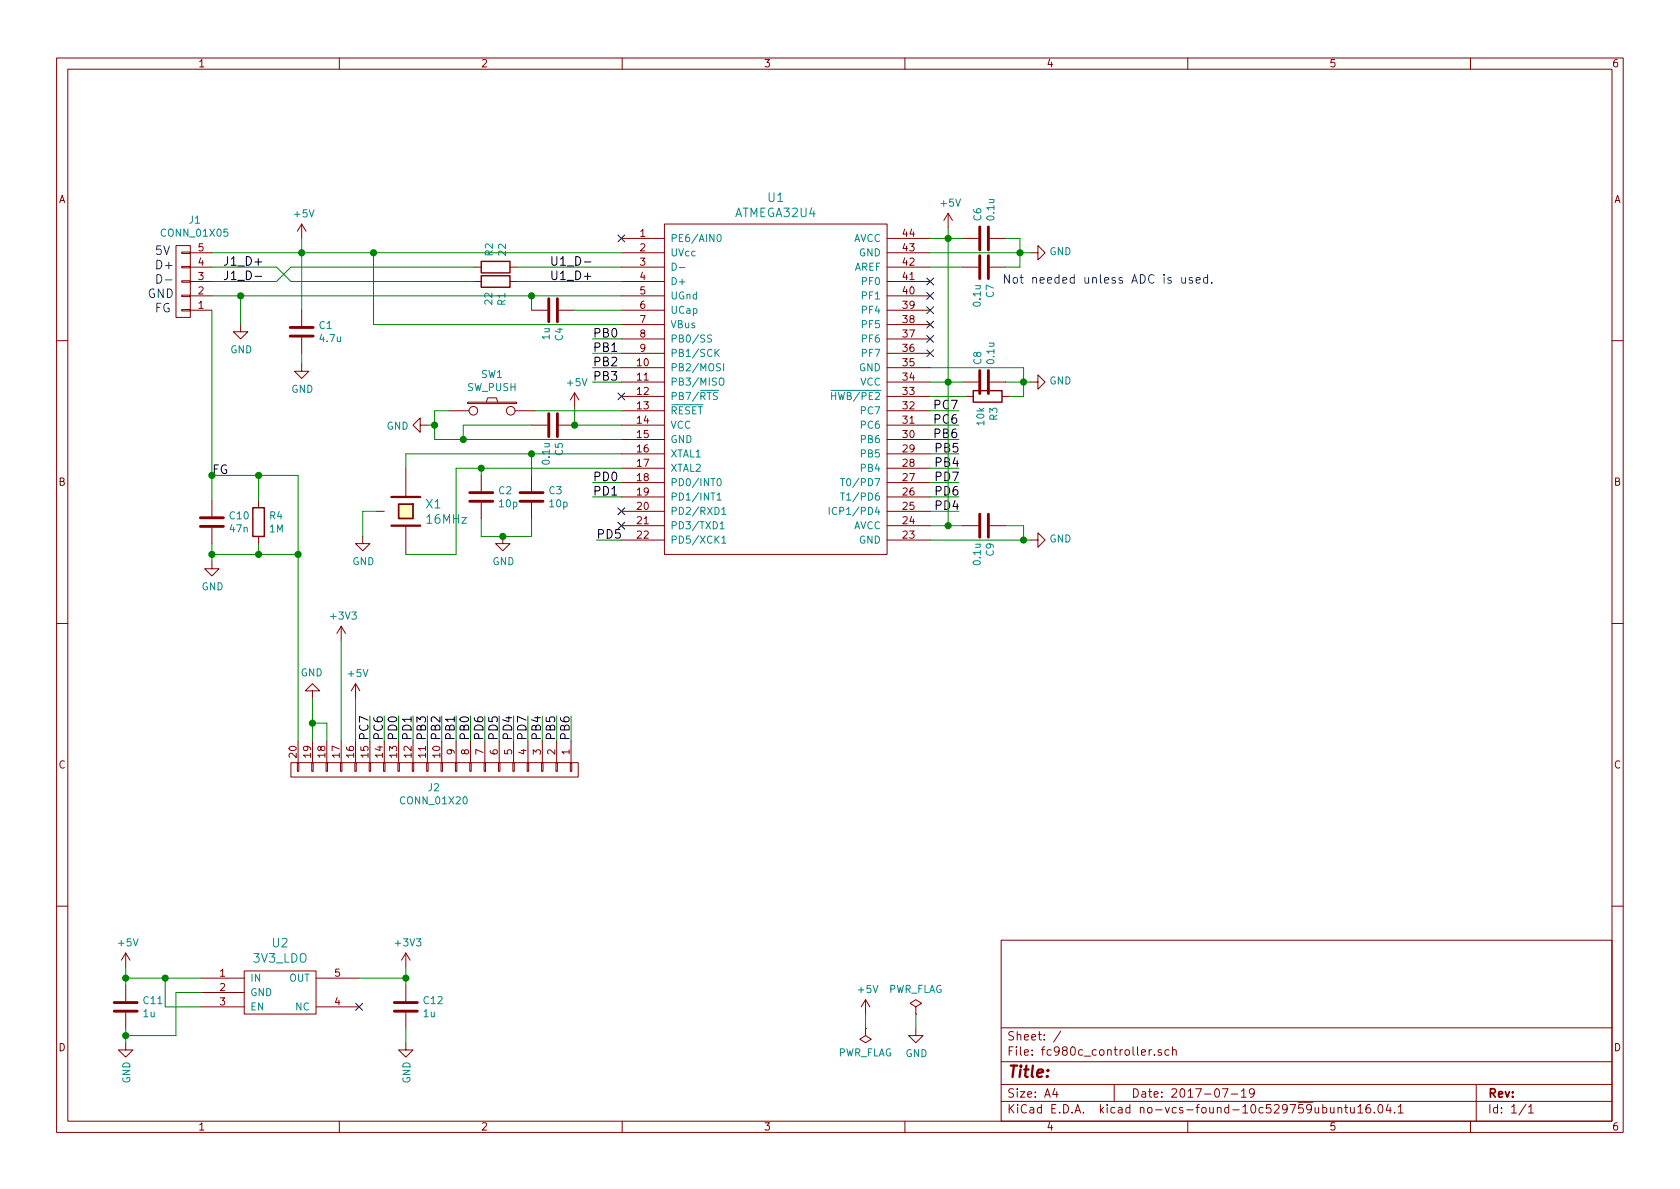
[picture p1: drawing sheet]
<svg xmlns="http://www.w3.org/2000/svg" width="297mm" height="210mm" viewBox="0 0 297 210" stroke-linecap="round" stroke-linejoin="round" font-family="sans-serif">
<g fill="none" stroke="#840000" stroke-width=".18">
<path d="M10 10.3h277v189.9h-277zM12 12.2h273v186.1h-273zM60 10.3v1.9M110 10.3v1.9M160 10.3v1.9M210 10.3v1.9M260 10.3v1.9M53.3 39.6v2.6M53.3 39.6l-.7 1.3M53.3 39.6l.8 1.3M117.5 39.6h39.3v58.4h-39.3zM167.6 37.7l-.7 1.3"/>
<path d="M167.6 37.7v2.6M167.6 37.7l.8 1.3M31.1 43.4h2.6v12.7h-2.6zM32.1 44.6h1.6v.2h-1.6zM32.1 47.1h1.6v.3h-1.6zM32.1 49.7h1.6v.2h-1.6zM32.1 52.2h1.6v.2h-1.6zM32.1 54.7h1.6v.3h-1.6zM33.7 44.7h3.8M33.7 47.2h3.8M33.7 49.8h3.8M33.7 52.3h3.8"/>
<path d="M33.7 54.9h3.8M42.5 57.4v1.3h1.3l-1.3 1.2-1.2-1.2h1.2M53.3 54.9v2.8M53.3 59.7v2.8M83.8 47.2h1.3M83.8 49.8h1.3M90.2 47.2h1.2M90.2 49.8h1.2M94 54.9h2.8M98.8 54.9h2.8M109.9 42.2h7.6M109.9 44.7h7.6"/>
<path d="M109.9 47.2h7.6M109.9 49.8h7.6M109.9 52.3h7.6M109.9 54.9h7.6M109.9 57.4h7.6M109.9 59.9h7.6M156.8 42.2h7.7M156.8 44.7h7.7M156.8 47.2h7.7M156.8 49.8h7.7M156.8 52.3h7.7M156.8 54.9h7.7"/>
<path d="M156.8 57.4h7.7M156.8 59.9h7.7M170.2 42.2h2.8M170.2 47.2h2.8M175 42.2h2.8M175 47.2h2.8M182.2 44.7h1.3v-1.3l1.3 1.3-1.3 1.3v-1.3M10 60.2h2M53.3 64.4v1.3h1.3l-1.3 1.2-1.2-1.2h1.2M74.3 75.2v-1.3l-1.3 1.3 1.3 1.2v-1.2h1.3M79.4 72.6h3.5M82.7 71.1h8.6v.3h-8.6z"/>
<path d="M86 71.1l.2-.7h1.6l.2 .7M91.1 72.6h3.5M94 75.2h2.8M98.8 75.2h2.8M101.6 69.5l-.8 1.2M101.6 69.5v2.5M101.6 69.5l.8 1.2M109.9 62.5h7.6M109.9 65h7.6M109.9 77.7h7.6M109.9 67.6h7.6M109.9 75.2h7.6"/>
<path d="M109.9 70.1h7.6M109.9 72.6h7.6M156.8 62.5h7.7M156.8 65h7.7M156.8 77.7h7.7M156.8 67.6h7.7M156.8 75.2h7.7M156.8 70.1h7.7M156.8 72.6h7.7M170.2 67.6h2.8M170.8 70.1h1.3M175 67.6h2.8"/>
<path d="M177.2 70.1h1.2M182.2 67.6h1.3v-1.3l1.3 1.3-1.3 1.2v-1.2M285 60.2h2M37.5 99.3v1.3h1.2l-1.2 1.2-1.3-1.2h1.3M37.5 88.5v2.8M37.5 93.3v2.8M45.7 88.5v1.3M45.7 94.9v1.2M64.1 94.9v1.2h1.3l-1.3 1.3-1.2-1.3h1.2M66.7 90.4h1.2M71.8 82.8v5.1M71.8 93v5"/>
<path d="M85.1 84.1v2.8M85.1 88.9v2.8M88.9 94.9v1.2h1.3l-1.3 1.3-1.3-1.3h1.3M94 84.1v2.8M94 88.9v2.8M109.9 90.4h7.6M109.9 93h7.6M109.9 95.5h7.6M109.9 80.3h7.6M109.9 87.9h7.6M109.9 82.8h7.6M109.9 85.3h7.6"/>
<path d="M156.8 90.4h7.7M156.8 93h7.7M156.8 95.5h7.7M156.8 80.3h7.7M156.8 87.9h7.7M156.8 82.8h7.7M156.8 85.3h7.7M170.2 93h2.8M175 93h2.8M182.2 95.5h1.3v-1.3l1.3 1.3-1.3 1.3v-1.3M10 110.3h2M60.3 110.7v2.6"/>
<path d="M60.3 110.7l-.7 1.3M60.3 110.7l.8 1.3M285 110.3h2M51.4 134.9h50.8v2.5h-50.8zM52.6 134.9h.2v1.5h-.2zM52.7 131.1v3.8M55.1 134.9h.3v1.5h-.3zM55.2 122.2h1.3l-1.3-1.3-1.2 1.3h1.2v1.2M55.2 131.1v3.8M57.7 134.9h.2v1.5h-.2zM57.8 131.1v3.8M60.2 134.9h.3v1.5h-.3z"/>
<path d="M60.3 131.1v3.8M62.7 134.9h.3v1.5h-.3zM62.9 120.9v2.5M62.9 131.1v3.8M62.9 120.9l-.8 1.3M62.9 120.9l.7 1.3M65.3 134.9h.2v1.5h-.2zM65.4 131.1v3.8M67.8 134.9h.3v1.5h-.3zM67.9 131.1v3.8M70.4 134.9h.2v1.5h-.2zM70.5 131.1v3.8"/>
<path d="M72.9 134.9h.3v1.5h-.3zM73 131.1v3.8M75.4 134.9h.3v1.5h-.3zM75.6 131.1v3.8M78 134.9h.2v1.5h-.2zM78.1 131.1v3.8M80.5 134.9h.3v1.5h-.3zM80.6 131.1v3.8M83.1 134.9h.2v1.5h-.2zM83.2 131.1v3.8M85.6 134.9h.3v1.5h-.3zM85.7 131.1v3.8"/>
<path d="M88.1 134.9h.3v1.5h-.3zM88.3 131.1v3.8M90.7 134.9h.2v1.5h-.2zM90.8 131.1v3.8M93.2 134.9h.3v1.5h-.3zM93.3 131.1v3.8M95.8 134.9h.2v1.5h-.2zM95.9 131.1v3.8M98.3 134.9h.3v1.5h-.3zM98.4 131.1v3.8M100.8 134.9h.3v1.5h-.3zM101 131.1v3.8"/>
<path d="M10 160.2h2M22.2 168.5v2.6M22.2 174.2v2.8M22.2 179.1v2.8M22.2 168.5l-.7 1.3M22.2 168.5l.8 1.3M35.6 173h7.6M35.6 175.5h7.6M35.6 178h7.6M43.2 171.7h12.7v7.6h-12.7zM55.9 173h7.6M55.9 178h7.6"/>
<path d="M71.8 168.5v2.6M71.8 174.2v2.8M71.8 179.1v2.8M71.8 168.5l-.8 1.3M71.8 168.5l.7 1.3M153 176.8l-.7 1.2M153 176.8v2.5M153 176.8l.8 1.2M161.9 179.3h.1M161.9 178l1-.6-1-.6-1 .6 1 .6v1.3M177 166.3h108v32h-108zM285 160.2h2"/>
<path d="M22.2 184.4v1.3h1.3l-1.3 1.2-1.2-1.2h1.2M60 198.3v1.9M71.8 184.4v1.3h1.2l-1.2 1.2-1.3-1.2h1.3M110 198.3v1.9M153 181.9h.1M153 181.9v1.2l1.1 .7-1.1 .6-1-.6 1-.7M160 198.3v1.9M161.9 181.9v1.2h1.3l-1.3 1.3-1.2-1.3h1.2M177 194.8h108M177 191.8h108M177 187.8h108M177 181.8h108"/>
<path d="M186.5 192.5l-.4 1h1M186.8 193v1M187.6 182.3l-1.3 2M197 191.8v3M203.2 185.6v1M203.6 185.6l-.4 .3M204.1 186.5v.1M205.3 185.7a.37 .37 0 0 0-.6 .1l.1 .2 .5 .2 .1 .1-.2 .3-.5-.1M206.7 185.7l-.5-.1-.2 .3v.6l.2 .1 .5-.1M207.3 185.7h.1a.37 .37 0 0 1 .6 .1v.8M207.3 185.1v1.5M210 198.3v1.9"/>
<path d="M216.1 192.5h1l-.6 1.5M217.7 193.5h1.1M219.5 193l.4-.5v1.5M219.5 194h.8M221.8 193.2l-.3 .3h-.3l-.3-.3v-.4l.2-.2 .4-.1 .2 .2a1.13 1.13 0 0 1-.2 1.2l-.4 .1M233.9 195.9l.4-.1 .3 .3-.1 .6-.2 .1-.4-.1M233.9 195.3v1.5M235.2 195.8l.1 .9 .4 .1 .2-.1M235.9 195.8v1M236.6 196l.1-.1a.37 .37 0 0 1 .5 .1v.8M236.6 195.8v1M237.7 195.8h.6"/>
<path d="M237.9 195.3v1.3l.4 .2M238.8 195.8v.8a.39 .39 0 0 0 .6 .1M239.4 195.8v1M240.1 195.8l.4-.5v1.5M240.1 196.8h.8M242.2 195.3a.59 .59 0 0 0-.7 .7l.1 .7 .2 .1 .5-.1 .1-.5-.2-.2-.4-.1-.3 .3M243 196.7v.1M243.8 195.5l.3-.2a.94 .94 0 0 1 0 1.5 .79 .79 0 0 1-.3-1.3zM245.4 195.2l-.3 1.1h.9M245.8 195.8v1M246.6 196.7v.1M247.2 195.8l.4-.5v1.5"/>
<path d="M247.2 196.8h.9M260 198.3v1.9M261 191.8v6.5M269.8 195.2l-1.2 2M270.3 195.8l.4-.5v1.5M270.3 196.8h.8"/>
<circle cx="83.7" cy="72.6" r=".76"/>
<circle cx="90.3" cy="72.6" r=".76"/>
</g>
<g fill="none" stroke="#008484" stroke-width=".18">
<path d="M118.8 46.5a.64 .64 0 0 1 .8 .7 .64 .64 0 0 1-.8 .6zM120.1 47.3h1M125.8 59.3l-.5-.1-.2 .2 .1 .4 .6 .2v.3l-.2 .2-.5-.1M126.9 41.6l.2-.2a.67 .67 0 0 1 .4 .7 .67 .67 0 0 1-.4 .6l-.3-.5zM125.9 69h1.2M126.6 62.3l.6 .7M126.8 69.5l-.4-.1-.2 .1-.1 .2 .1 .2 .5 .2 .1 .3-.2 .3-.5-.1M127.2 61.8l-.8 .7M127.2 67a.45 .45 0 0 1 .7 0 .88 .88 0 0 1-.2 1.1h-.4a1.07 1.07 0 0 1-.1-1.1zM127.4 64.4l-.5-.1-.2 .1 .1 .5 .5 .2 .1 .2-.2 .3-.5-.1M127.9 64.3v1.3M146.9 69h1.2"/>
<path d="M147 69.4v1.3M147 70h.8M126.8 87.5l.4-.3v1.2M126.8 88.4h.7M126.9 84.8l.2-.2a.67 .67 0 0 1 .4 .7 .67 .67 0 0 1-.4 .6l-.3-.5zM127.3 92.6l.4-.4v1.3M127.3 93.5h.7M127.6 90.1l.4-.4v1.3M127.6 95.1l.4-.3v1.3M127.6 91h.7M127.6 96.1h.7M146.6 89.7v1.3"/>
<path d="M147.9 89.8a.6 .6 0 0 0-.8 .5 .6 .6 0 0 0 .6 .7l.2-.1M148.6 87.2h.7M148.6 84.6h.7M149 84.6v1.3M149 87.2v1.2"/>
</g>
<path d="M85.1 48.8h5.1v2h-5.1zM85.1 46.2h5.1v2.1h-5.1zM172.1 69.1h5.1v2h-5.1zM44.7 89.8h2v5.1h-2z" fill="none" stroke="#840000" stroke-width=".25"/>
<g fill="none" stroke="#840000" stroke-width=".51">
<path d="M51.3 59.4h4.1M51.3 57.9h4.1M97 52.8v4.1M98.6 52.8v4.1M173.2 40.1v4.1M173.2 45.2v4.1M174.8 40.1v4.1M174.8 45.2v4.1M97 73.1v4.1M98.6 73.1v4.1M173.2 65.5v4.1M174.8 65.5v4.1"/>
<path d="M35.4 93.1h4.1M35.4 91.6h4.1M83.1 88.6h4M83.1 87.1h4M91.9 88.6h4.1M91.9 87.1h4.1M173.2 90.9v4.1M174.8 90.9v4.1M20.2 178.8h4.1M20.2 177.3h4.1M69.7 178.8h4.1M69.7 177.3h4.1"/>
</g>
<g fill="none" stroke="#000084" stroke-width=".18">
<path d="M109.2 41.5l1.3 1.3M110.5 41.5l-1.3 1.3M163.9 49.2l1.2 1.2M163.9 51.7l1.2 1.2M163.9 54.2l1.2 1.3M163.9 56.8l1.2 1.2M163.9 59.3l1.2 1.2M165.1 49.2l-1.2 1.2M165.1 51.7l-1.2 1.2M165.1 54.2l-1.2 1.3M165.1 56.8l-1.2 1.2M165.1 59.3l-1.2 1.2"/>
<path d="M109.2 69.5l1.3 1.2M110.5 69.5l-1.3 1.2M163.9 61.9l1.2 1.2M165.1 61.9l-1.2 1.2M109.2 89.8l1.3 1.2M109.2 92.3l1.3 1.3M110.5 89.8l-1.3 1.2M110.5 92.3l-1.3 1.3M62.9 177.4l1.2 1.3M64.1 177.4l-1.2 1.3"/>
</g>
<path d="M70.5 89.1h2.5v2.6h-2.5z" fill="#ffffc2" stroke="#ffffc2" stroke-width=".18"/>
<path d="M70.5 89.1h2.5v2.6h-2.5z" fill="none" stroke="#840000" stroke-width=".3"/>
<path d="M69.2 87.9h5.1M69.2 93h5.1" fill="none" stroke="#840000" stroke-width=".41"/>
<path d="M27.7 48.6a.77 .77 0 0 1 .9 .7 .77 .77 0 0 1-.9 .8zM29.3 49.5h1.1M208.9 49.1v.8a.37 .37 0 0 0 .3 .2 .37 .37 0 0 0 .4-.2M209.6 49.1v1M210.8 49.1h-.3l-.2 .2v.2l.5 .2v.3h-.5M211.5 49.6l.7-.2-.1-.3h-.4l-.2 .2 .1 .7h.5M213.5 49.1h-.4l-.2 .1v.7a.48 .48 0 0 0 .6 .1M213.5 48.6v1.5M214.2 49.9v.2" fill="none" stroke="#0000c2" stroke-width=".18"/>
<g fill="none" stroke="#008400" stroke-width=".18">
<path d="M37.5 44.7h72.4M37.5 52.3h72.4M37.5 54.9v33.6M37.5 47.2h11.4l2.5 2.6h32.4M42.5 52.3v5.1M53.3 42.2v12.7M66 44.7v12.7h43.9M83.8 47.2h-32.4l-2.5 2.6h-11.4M91.4 47.2h18.5M91.4 49.8h18.5M94 52.3v2.6M101.6 54.9h8.3"/>
<path d="M104.8 59.9h5.1M164.5 44.7h17.7M164.5 42.2h5.7M164.5 47.2h5.7M167.6 40.3v52.7M177.8 42.2h2.5v5h-2.5M53.3 62.5v1.9M75.6 75.2h1.2M79.4 72.6h-2.6v5.1h33.1M94 75.2h-12.1v2.5M94.6 72.6h15.3M101.6 72v3.2h8.3"/>
<path d="M104.8 67.6h5.1M104.8 65h5.1M104.8 62.5h5.1M164.5 70.1h6.3M164.5 65h16.5v5.1h-2.6M164.5 72.6h5M164.5 75.2h5M164.5 77.7h5M164.5 67.6h5.7M177.8 67.6h4.4M37.5 84.1h15.2v47M37.5 96.1v3.2"/>
<path d="M37.5 98h15.2M45.7 84.1v4.4M45.7 96.1v1.9M66.7 90.4h-2.6v4.5M85.1 91.7v3.2h8.9v-3.2M85.1 82.8v1.3M94 80.3v3.8M104.8 85.3h5.1M104.8 87.9h5.1M105.4 95.5h4.5M109.9 80.3h-38.1v2.5M109.9 82.8h-29.3v15.2h-8.8"/>
<path d="M164.5 80.3h5M164.5 82.8h5M164.5 93h5.7M164.5 95.5h17.7M164.5 85.3h5M164.5 90.4h5M164.5 87.9h5M177.8 93h3.2v2.5M60.3 113.3v17.8M55.2 123.4v7.7M55.2 127.9h2.6v3.2M62.9 123.4v7.7"/>
<path d="M65.4 126.6v4.5M67.9 126.6v4.5M70.5 126.6v4.5M73 126.6v4.5M75.6 126.6v4.5M78.1 126.6v4.5M80.6 126.6v4.5M83.2 126.6v4.5M85.7 126.6v4.5M88.3 126.6v4.5M90.8 126.6v4.5M93.3 126.6v4.5"/>
<path d="M95.9 126.6v4.5M98.4 126.6v4.5M101 126.6v4.5M22.2 173h13.4M22.2 171.1v3.1M29.2 173v5h6.4M35.6 175.5h-4.5v7.6h-8.9M63.5 173h8.3M71.8 171.1v3.1M153 179.3v2.6M161.9 179.3v2.6M22.2 181.9v2.5"/>
<path d="M71.8 181.9v2.5"/>
</g>
<g fill="#008400" stroke="#008400" stroke-width=".25">
<circle cx="53.3" cy="44.7" r=".51"/>
<circle cx="66" cy="44.7" r=".51"/>
<circle cx="94" cy="52.3" r=".51"/>
<circle cx="55.2" cy="127.9" r=".51"/>
<circle cx="94" cy="80.3" r=".51"/>
<circle cx="85.1" cy="82.8" r=".51"/>
<circle cx="88.9" cy="94.9" r=".51"/>
<circle cx="101.6" cy="75.2" r=".51"/>
<circle cx="81.9" cy="77.7" r=".51"/>
<circle cx="167.6" cy="42.2" r=".51"/>
<circle cx="180.3" cy="44.7" r=".51"/>
<circle cx="167.6" cy="93" r=".51"/>
<circle cx="181" cy="95.5" r=".51"/>
<circle cx="167.6" cy="67.6" r=".51"/>
<circle cx="181" cy="67.6" r=".51"/>
<circle cx="76.8" cy="75.2" r=".51"/>
<circle cx="22.2" cy="183.1" r=".51"/>
<circle cx="29.2" cy="173" r=".51"/>
<circle cx="22.2" cy="173" r=".51"/>
<circle cx="71.8" cy="173" r=".51"/>
<circle cx="45.7" cy="84.1" r=".51"/>
<circle cx="37.5" cy="98" r=".51"/>
<circle cx="42.5" cy="52.3" r=".51"/>
<circle cx="52.7" cy="98" r=".51"/>
<circle cx="45.7" cy="98" r=".51"/>
</g>
<path d="M45.1 46.3h1.2M45.1 48.9h1.2M103.3 46.3h1.2" fill="none" stroke="#000" stroke-width=".18"/>
<text font-size="2.8" fill="#840000" x="178" y="190.5">Title:</text>
<g font-size="2.1" fill="#008484">
<text x="135.8" y="35.7">U1</text>
<text x="130" y="38.4">ATMEGA32U4</text>
<text x="75.4" y="89.9">X1</text>
<text x="75.6" y="92.6">16MHz</text>
<text x="48.2" y="167.5">U2</text>
<text x="44.8" y="170.2">3V3_LDO</text>
</g>
<g font-size="2.1" fill="#0000c2">
<text x="27.3" y="47.6">D+</text>
<text x="27.3" y="45.1">5V</text>
<text x="26" y="52.7">GND</text>
<text x="177.2" y="50.2">Not needed unless ADC is used.</text>
<text x="27.3" y="55.2">FG</text>
</g>
<g font-size="2.1">
<text x="39.4" y="47">J1_D+</text>
<text x="97.2" y="47">U1_D-</text>
<text x="39.4" y="49.5">J1_D-</text>
<text x="97.2" y="49.5">U1_D+</text>
<text x="104.8" y="59.7">PB0</text>
<text x="104.8" y="62.2">PB1</text>
<text x="104.8" y="64.8">PB2</text>
<text x="104.8" y="67.3">PB3</text>
<text x="165.4" y="77.5">PB6</text>
<text x="165.4" y="72.4">PC7</text>
<text x="165.4" y="74.9">PC6</text>
<text x="165.1" y="82.5">PB4</text>
<text x="165.1" y="80">PB5</text>
<text x="104.8" y="85.1">PD0</text>
<text x="104.8" y="87.6">PD1</text>
<text x="165.1" y="85.1">PD7</text>
<text x="165.1" y="87.6">PD6</text>
<text x="105.4" y="95.2">PD5</text>
<text x="165.1" y="90.2">PD4</text>
<text x="65.2" y="131.1" transform="rotate(-90 65.2 131.1)">PC7</text>
<text x="67.7" y="131.1" transform="rotate(-90 67.7 131.1)">PC6</text>
<text x="70.2" y="131.1" transform="rotate(-90 70.2 131.1)">PD0</text>
<text x="72.8" y="131.1" transform="rotate(-90 72.8 131.1)">PD1</text>
<text x="75.3" y="131.1" transform="rotate(-90 75.3 131.1)">PB3</text>
<text x="77.9" y="131.1" transform="rotate(-90 77.9 131.1)">PB2</text>
<text x="80.4" y="131.1" transform="rotate(-90 80.4 131.1)">PB1</text>
<text x="82.9" y="131.1" transform="rotate(-90 82.9 131.1)">PB0</text>
<text x="85.5" y="131.1" transform="rotate(-90 85.5 131.1)">PD6</text>
<text x="88" y="131.1" transform="rotate(-90 88 131.1)">PD5</text>
<text x="90.6" y="131.1" transform="rotate(-90 90.6 131.1)">PD4</text>
<text x="93.1" y="131.1" transform="rotate(-90 93.1 131.1)">PD7</text>
<text x="95.6" y="131.1" transform="rotate(-90 95.6 131.1)">PB4</text>
<text x="98.2" y="131.1" transform="rotate(-90 98.2 131.1)">PB5</text>
<text x="100.7" y="131.1" transform="rotate(-90 100.7 131.1)">PB6</text>
</g>
<text font-size="2.1" fill="#008400" x="37.5" y="83.8">FG</text>
<g font-size="2.1" fill="#840000">
<text x="178" y="184">Sheet: /</text>
<text x="178" y="186.7">File: fc980c_controller.sch</text>
<text x="178" y="196.9">KiCad E.D.A. kicad no-vcs-found-10c529759ubuntu16.04.1</text>
<text x="178" y="194.1">Size: A4</text>
<text x="200" y="194.1">Date: 2017-07-19</text>
<text x="263" y="194.1">Rev:</text>
<text x="263" y="196.9">Id: 1/1</text>
</g>
<g font-size="1.8" fill="#840000">
<text x="35" y="11.9">1</text>
<text x="85" y="11.9">2</text>
<text x="135" y="11.9">3</text>
<text x="185" y="11.9">4</text>
<text x="235" y="11.9">5</text>
<text x="285" y="11.9">6</text>
<text x="10.4" y="35.9">A</text>
<text x="285.4" y="35.9">A</text>
<text x="113.2" y="41.9">1</text>
<text x="159.7" y="41.9">44</text>
<text x="35.1" y="47">4</text>
<text x="35.1" y="44.4">5</text>
<text x="113.2" y="44.4">2</text>
<text x="113.2" y="47">3</text>
<text x="159.7" y="47">42</text>
<text x="159.7" y="44.4">43</text>
<text x="35.1" y="52.1">2</text>
<text x="35.1" y="49.5">3</text>
<text x="113.2" y="49.5">4</text>
<text x="113.2" y="52.1">5</text>
<text x="159.7" y="52.1">40</text>
<text x="159.7" y="49.5">41</text>
<text x="35.1" y="54.6">1</text>
<text x="113.2" y="54.6">6</text>
<text x="113.2" y="57.1">7</text>
<text x="113.2" y="59.7">8</text>
<text x="159.7" y="59.7">37</text>
<text x="159.7" y="57.1">38</text>
<text x="159.7" y="54.6">39</text>
<text x="112.7" y="64.8">10</text>
<text x="113.2" y="62.2">9</text>
<text x="159.7" y="64.8">35</text>
<text x="159.7" y="62.2">36</text>
<text x="112.7" y="67.3">11</text>
<text x="112.7" y="69.8">12</text>
<text x="159.7" y="69.8">33</text>
<text x="159.7" y="67.3">34</text>
<text x="112.7" y="72.4">13</text>
<text x="112.7" y="74.9">14</text>
<text x="112.7" y="77.5">15</text>
<text x="159.7" y="77.5">30</text>
<text x="159.7" y="74.9">31</text>
<text x="159.7" y="72.4">32</text>
<text x="112.7" y="80">16</text>
<text x="112.7" y="82.5">17</text>
<text x="159.7" y="82.5">28</text>
<text x="159.7" y="80">29</text>
<text x="10.4" y="85.9">B</text>
<text x="112.7" y="85.1">18</text>
<text x="112.7" y="87.6">19</text>
<text x="159.7" y="87.6">26</text>
<text x="159.7" y="85.1">27</text>
<text x="285.4" y="85.9">B</text>
<text x="112.7" y="90.2">20</text>
<text x="112.7" y="92.7">21</text>
<text x="112.7" y="95.2">22</text>
<text x="159.7" y="95.2">23</text>
<text x="159.7" y="92.7">24</text>
<text x="159.7" y="90.2">25</text>
<text x="10.4" y="135.9">C</text>
<text x="52.5" y="133.9" transform="rotate(-90 52.5 133.9)">20</text>
<text x="55" y="133.9" transform="rotate(-90 55 133.9)">19</text>
<text x="57.5" y="133.9" transform="rotate(-90 57.5 133.9)">18</text>
<text x="60.1" y="133.9" transform="rotate(-90 60.1 133.9)">17</text>
<text x="62.6" y="133.9" transform="rotate(-90 62.6 133.9)">16</text>
<text x="65.2" y="133.9" transform="rotate(-90 65.2 133.9)">15</text>
<text x="67.7" y="133.9" transform="rotate(-90 67.7 133.9)">14</text>
<text x="70.2" y="133.9" transform="rotate(-90 70.2 133.9)">13</text>
<text x="72.8" y="133.9" transform="rotate(-90 72.8 133.9)">12</text>
<text x="75.3" y="133.9" transform="rotate(-90 75.3 133.9)">11</text>
<text x="77.9" y="133.9" transform="rotate(-90 77.9 133.9)">10</text>
<text x="80.4" y="133.4" transform="rotate(-90 80.4 133.4)">9</text>
<text x="82.9" y="133.4" transform="rotate(-90 82.9 133.4)">8</text>
<text x="85.5" y="133.4" transform="rotate(-90 85.5 133.4)">7</text>
<text x="88" y="133.4" transform="rotate(-90 88 133.4)">6</text>
<text x="90.6" y="133.4" transform="rotate(-90 90.6 133.4)">5</text>
<text x="93.1" y="133.4" transform="rotate(-90 93.1 133.4)">4</text>
<text x="95.6" y="133.4" transform="rotate(-90 95.6 133.4)">3</text>
<text x="98.2" y="133.4" transform="rotate(-90 98.2 133.4)">2</text>
<text x="100.7" y="133.4" transform="rotate(-90 100.7 133.4)">1</text>
<text x="285.4" y="135.9">C</text>
<text x="38.9" y="172.7">1</text>
<text x="59.2" y="172.7">5</text>
<text x="38.9" y="175.3">2</text>
<text x="38.9" y="177.8">3</text>
<text x="59.2" y="177.8">4</text>
<text x="10.4" y="185.9">D</text>
<text x="285.4" y="185.9">D</text>
<text x="35" y="199.9">1</text>
<text x="85" y="199.9">2</text>
<text x="135" y="199.9">3</text>
<text x="185" y="199.9">4</text>
<text x="235" y="199.9">5</text>
<text x="285" y="199.9">6</text>
</g>
<g font-size="1.8" fill="#008484">
<text x="28.8" y="41.9">CONN_01X05</text>
<text x="33.5" y="39.5">J1</text>
<text x="52.1" y="38.4">+5V</text>
<text x="166.4" y="36.5">+5V</text>
<text x="173.5" y="39" transform="rotate(-90 173.5 39)">C6</text>
<text x="175.8" y="38.8" transform="rotate(-90 175.8 38.8)">0.1u</text>
<text x="87.1" y="45.3" transform="rotate(-90 87.1 45.3)">R2</text>
<text x="89.5" y="45.1" transform="rotate(-90 89.5 45.1)">22</text>
<text x="118.5" y="42.8">PE6/AIN0</text>
<text x="118.5" y="45.3">UVcc</text>
<text x="150.8" y="42.8">AVCC</text>
<text x="151" y="47.9">AREF</text>
<text x="151.9" y="45.3">GND</text>
<text x="185.5" y="45.1">GND</text>
<text x="87" y="53.8" transform="rotate(-90 87 53.8)">22</text>
<text x="89.4" y="54" transform="rotate(-90 89.4 54)">R1</text>
<text x="118.5" y="50.4">D+</text>
<text x="118.5" y="53">UGnd</text>
<text x="152.6" y="53">PF1</text>
<text x="152.6" y="50.4">PF0</text>
<text x="175.7" y="52.6" transform="rotate(-90 175.7 52.6)">C7</text>
<text x="56.5" y="58.2">C1</text>
<text x="118.5" y="55.5">UCap</text>
<text x="118.5" y="58">VBus</text>
<text x="152.6" y="58">PF5</text>
<text x="152.6" y="55.5">PF4</text>
<text x="173.4" y="54.1" transform="rotate(-90 173.4 54.1)">0.1u</text>
<text x="40.7" y="62.5">GND</text>
<text x="56.7" y="60.5">4.7u</text>
<text x="97.2" y="60" transform="rotate(-90 97.2 60)">1u</text>
<text x="99.5" y="60.2" transform="rotate(-90 99.5 60.2)">C4</text>
<text x="118.5" y="60.6">PB0/SS</text>
<text x="118.5" y="63.1">PB1/SCK</text>
<text x="118.5" y="65.7">PB2/MOSI</text>
<text x="151.9" y="65.7">GND</text>
<text x="152.6" y="63.1">PF7</text>
<text x="152.6" y="60.6">PF6</text>
<text x="173.5" y="64.4" transform="rotate(-90 173.5 64.4)">C8</text>
<text x="175.8" y="64.2" transform="rotate(-90 175.8 64.2)">0.1u</text>
<text x="51.5" y="69.5">GND</text>
<text x="82.6" y="69.2">SW_PUSH</text>
<text x="85.1" y="66.8">SW1</text>
<text x="100.4" y="68.3">+5V</text>
<text x="118.5" y="68.2">PB3/MISO</text>
<text x="118.5" y="70.7">PB7/RTS</text>
<text x="147.8" y="70.7">HWB/PE2</text>
<text x="152.1" y="68.2">VCC</text>
<text x="185.5" y="68">GND</text>
<text x="68.4" y="76">GND</text>
<text x="118.5" y="73.3">RESET</text>
<text x="118.5" y="75.8">VCC</text>
<text x="152.4" y="75.8">PC6</text>
<text x="152.4" y="73.3">PC7</text>
<text x="174" y="75.2" transform="rotate(-90 174 75.2)">10k</text>
<text x="176.4" y="74.3" transform="rotate(-90 176.4 74.3)">R3</text>
<text x="97.2" y="82" transform="rotate(-90 97.2 82)">0.1u</text>
<text x="99.5" y="80.5" transform="rotate(-90 99.5 80.5)">C5</text>
<text x="118.5" y="78.4">GND</text>
<text x="118.5" y="80.9">XTAL1</text>
<text x="118.5" y="83.4">XTAL2</text>
<text x="152.4" y="78.4">PB6</text>
<text x="152.4" y="83.4">PB4</text>
<text x="152.4" y="80.9">PB5</text>
<text x="88.2" y="87.4">C2</text>
<text x="88.3" y="89.7">10p</text>
<text x="97.1" y="87.4">C3</text>
<text x="97.2" y="89.7">10p</text>
<text x="118.5" y="86">PD0/INT0</text>
<text x="118.5" y="88.5">PD1/INT1</text>
<text x="149.8" y="88.5">T1/PD6</text>
<text x="149.8" y="86">T0/PD7</text>
<text x="40.7" y="91.8">C10</text>
<text x="40.7" y="94.2">47n</text>
<text x="47.7" y="94.2">1M</text>
<text x="47.7" y="91.8">R4</text>
<text x="118.5" y="91.1">PD2/RXD1</text>
<text x="118.5" y="93.6">PD3/TXD1</text>
<text x="148" y="91.1">ICP1/PD4</text>
<text x="150.8" y="93.6">AVCC</text>
<text x="185.5" y="95.9">GND</text>
<text x="62.3" y="99.9">GND</text>
<text x="87.1" y="99.9">GND</text>
<text x="118.5" y="96.1">PD5/XCK1</text>
<text x="151.9" y="96.1">GND</text>
<text x="173.4" y="99.8" transform="rotate(-90 173.4 99.8)">0.1u</text>
<text x="175.7" y="98.3" transform="rotate(-90 175.7 98.3)">C9</text>
<text x="35.6" y="104.4">GND</text>
<text x="58.6" y="109.6">+3V3</text>
<text x="53.2" y="119.6">GND</text>
<text x="61.6" y="119.7">+5V</text>
<text x="71.1" y="142.2">CONN_01X20</text>
<text x="75.7" y="139.9">J2</text>
<text x="21" y="167.4">+5V</text>
<text x="70.1" y="167.4">+3V3</text>
<text x="44.2" y="173.6">IN</text>
<text x="51.1" y="173.6">OUT</text>
<text x="25.4" y="179.9">1u</text>
<text x="25.4" y="177.6">C11</text>
<text x="44.2" y="176.1">GND</text>
<text x="44.2" y="178.7">EN</text>
<text x="52.3" y="178.7">NC</text>
<text x="74.9" y="179.9">1u</text>
<text x="75" y="177.6">C12</text>
<text x="151.8" y="175.6">+5V</text>
<text x="157" y="175.6">PWR_FLAG</text>
<text x="23" y="191.6" transform="rotate(-90 23 191.6)">GND</text>
<text x="72.6" y="191.6" transform="rotate(-90 72.6 191.6)">GND</text>
<text x="148.1" y="186.8">PWR_FLAG</text>
<text x="160.1" y="186.9">GND</text>
</g>
</svg>
